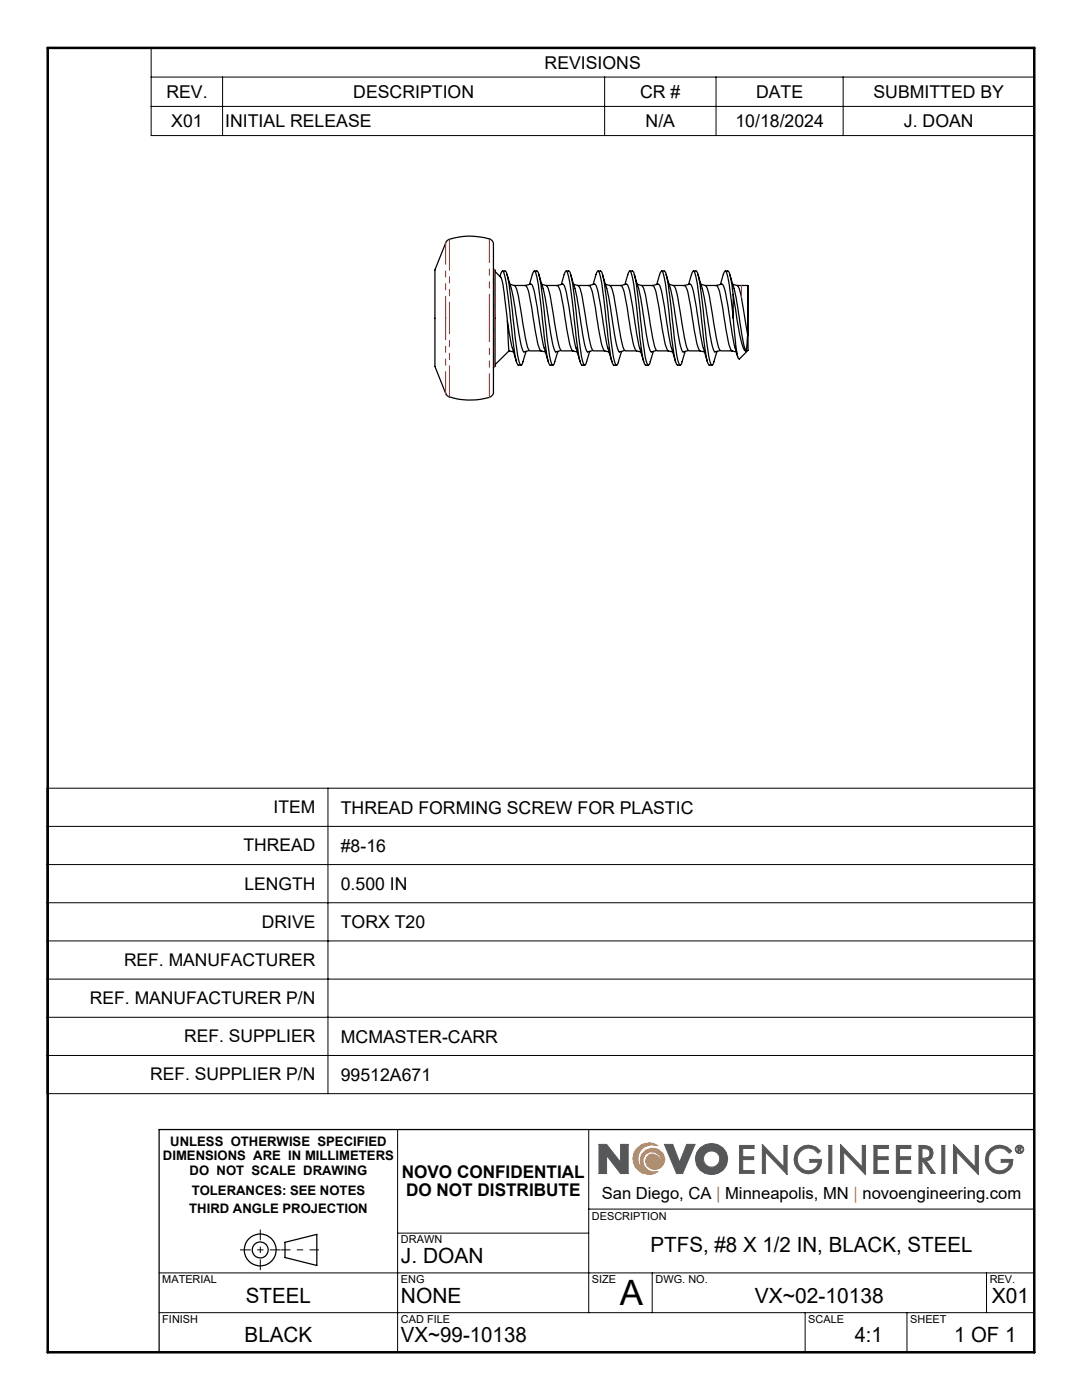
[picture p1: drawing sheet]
<svg xmlns="http://www.w3.org/2000/svg" width="216mm" height="279mm" viewBox="0 0 216 279" stroke-linecap="round" stroke-linejoin="round" font-family="sans-serif">
<g fill="none" stroke="#000" stroke-width=".25">
<path d="M89.2 48a11.9 11.9 0 0 1 8.9-.1l.4 .7v29.3a1.19 1.19 0 0 1-.9 1.4 12.5 12.5 0 0 1-8.4-.3l-.2-.4-2.2-5.5v-19.2l2.2-5.6zM98.5 53.7l.3 .2v19.2l-.3 .2M98.8 54.2l1.1 1.2a7.8 7.8 0 0 1 .7 3.1l.6 5.6M99.8 55.2l.5-1.1a5.3 5.3 0 0 1 .8 2.7l1 9.1a29.2 29.2 0 0 0 1.2 6.9l.7 .1M100.3 54.1h.5a5.3 5.3 0 0 1 .8 2.7l1.1 9.1a29.2 29.2 0 0 0 1.2 6.9h.2l.1-.2 .8-2.5M101.2 54.8l.8 2.7M101.8 56.7l.8 .3M102.6 57l.3 .3a62.9 62.9 0 0 1 1.8 9.2l.6 2.8 .3 .7-1.1 .2a11.6 11.6 0 0 1-1.1-4.6l-1.4-8M102.6 57h2.4a19.9 19.9 0 0 1 1.4 6.5l.2 1a17.6 17.6 0 0 0 1.2 5.5h.1M104.7 57l1.2-.3a4.8 4.8 0 0 1 1 2.8l.6 4a43.3 43.3 0 0 0 1.9 8.7M105.7 56.8l.5-2 .4-.7a5.3 5.3 0 0 1 .8 2.7l1.1 9.1a29.2 29.2 0 0 0 1.2 6.9l.6 .1M106.6 54.1h.5a5.3 5.3 0 0 1 .8 2.7l1.1 9.1a29.2 29.2 0 0 0 1.2 6.9h.3l.1-.2 .7-2.5"/>
<path d="M107.5 54.8l.9 2.7M108.1 56.7l.9 .3M109 57l.3 .3a62.9 62.9 0 0 1 1.7 9.2l.6 2.8 .4 .7-1.1 .2a11.6 11.6 0 0 1-1.2-4.6l-1.3-8M109 57h2.3a19.9 19.9 0 0 1 1.4 6.5l.2 1a17.6 17.6 0 0 0 1.3 5.5h.1M111.1 57l1.2-.3a4.8 4.8 0 0 1 .9 2.8l.7 4a43.3 43.3 0 0 0 1.8 8.7M112 56.8l.6-2 .4-.7a5.3 5.3 0 0 1 .8 2.7l1 9.1a29.2 29.2 0 0 0 1.2 6.9l.7 .1M113 54.1h.5a5.3 5.3 0 0 1 .8 2.7l1.1 9.1a29.2 29.2 0 0 0 1.2 6.9h.2l.1-.2 .8-2.5M113.9 54.8l.8 2.7M114.5 56.7l.8 .3M115.3 57l.3 .3a62.9 62.9 0 0 1 1.8 9.2l.6 2.8 .3 .7-1.1 .2a11.6 11.6 0 0 1-1.1-4.6l-1.4-8M115.3 57h2.4a19.9 19.9 0 0 1 1.4 6.5l.2 1a17.6 17.6 0 0 0 1.2 5.5h.1M117.4 57l1.2-.3a4.8 4.8 0 0 1 1 2.8l.6 4a43.3 43.3 0 0 0 1.9 8.7"/>
<path d="M118.4 56.8l.5-2 .4-.7a5.3 5.3 0 0 1 .8 2.7l1.1 9.1a29.2 29.2 0 0 0 1.2 6.9l.6 .1M119.3 54.1h.5a5.3 5.3 0 0 1 .8 2.7l1.1 9.1a29.2 29.2 0 0 0 1.2 6.9h.3l.1-.2 .7-2.5M120.2 54.8l.9 2.7M120.8 56.7l.9 .3M121.7 57l.3 .3a62.9 62.9 0 0 1 1.7 9.2l.6 2.8 .4 .7-1.1 .2a11.6 11.6 0 0 1-1.2-4.6l-1.3-8M121.7 57h2.3a19.9 19.9 0 0 1 1.4 6.5l.2 1a17.6 17.6 0 0 0 1.3 5.5h.1M123.8 57l1.2-.3a4.8 4.8 0 0 1 .9 2.8l.7 4a43.3 43.3 0 0 0 1.8 8.7M124.7 56.8l.6-2 .4-.7a5.3 5.3 0 0 1 .8 2.7l1 9.1a29.2 29.2 0 0 0 1.2 6.9l.7 .1M125.7 54.1h.5a5.3 5.3 0 0 1 .8 2.7l1.1 9.1a29.2 29.2 0 0 0 1.2 6.9h.2l.1-.2 .8-2.5M126.6 54.8l.8 2.7M127.2 56.7l.8 .3M128 57l.3 .3a62.9 62.9 0 0 1 1.8 9.2l.6 2.8 .3 .7-1.1 .2a11.6 11.6 0 0 1-1.1-4.6l-1.4-8"/>
<path d="M128 57h2.4a19.9 19.9 0 0 1 1.4 6.5l.2 1a17.6 17.6 0 0 0 1.2 5.5h.1M130.1 57l1.2-.3a4.8 4.8 0 0 1 1 2.8l.6 4a43.3 43.3 0 0 0 1.9 8.7M131.1 56.8l.5-2 .4-.7a5.3 5.3 0 0 1 .8 2.7l1.1 9.1a29.2 29.2 0 0 0 1.2 6.9l.6 .1M132 54.1h.5a5.3 5.3 0 0 1 .8 2.7l1.1 9.1a29.2 29.2 0 0 0 1.2 6.9h.3l.1-.2 .7-2.5M132.9 54.8l.9 2.7M133.5 56.7l.9 .3M134.4 57l.3 .3a62.9 62.9 0 0 1 1.7 9.2l.6 2.8 .4 .7-1.1 .2a11.6 11.6 0 0 1-1.2-4.6l-1.3-8M134.4 57h2.3a19.9 19.9 0 0 1 1.4 6.5l.2 1a17.6 17.6 0 0 0 1.3 5.5h.1M136.5 57l1.2-.3a4.8 4.8 0 0 1 .9 2.8l.7 4a43.3 43.3 0 0 0 1.8 8.7M137.4 56.8l.6-2 .4-.7a5.3 5.3 0 0 1 .8 2.7l1 9.1a29.2 29.2 0 0 0 1.2 6.9l.7 .1M138.4 54.1h.5a5.3 5.3 0 0 1 .8 2.7l1.1 9.1a29.2 29.2 0 0 0 1.2 6.9h.2l.1-.2 .8-2.5M139.3 54.8l.8 2.7"/>
<path d="M139.9 56.7l.8 .3M140.7 57l.3 .3a62.9 62.9 0 0 1 1.8 9.2l.6 2.8 .3 .7-1.1 .2a11.6 11.6 0 0 1-1.1-4.6l-1.4-8M140.7 57h2.4a19.9 19.9 0 0 1 1.4 6.5l.2 1a17.6 17.6 0 0 0 1.2 5.5h.1M142.8 57l1.2-.3a4.8 4.8 0 0 1 1 2.8l.6 4a40.4 40.4 0 0 0 1.6 7.7M143.8 56.8l.5-2 .4-.7a5.3 5.3 0 0 1 .8 2.7l.8 6.7M144.7 54.1h.5a5.3 5.3 0 0 1 .8 2.7l.3 2M145.6 54.8l.9 2.7M146.2 56.7l.9 .3M146.3 58.8l.9 5.9a21 21 0 0 0 1.3 5.1l.4 .3M146.3 58.8v4.7M146.5 57.6l1.2 7a21.9 21.9 0 0 0 1.2 5.5M147.1 57h2.1"/>
<path d="M147.1 57l.3 .3a60 60 0 0 1 1.6 8.7l.2 .9M149.2 57v9.9M149.2 57l.1 12.9-1.8 1.8a11 11 0 0 1-.8-4.1l-.4-4.1M101.2 64.1l.1 .5a36.8 36.8 0 0 0 1.7 7.6M101.2 64.1l.4 5.9M101.6 70l.9 .2M101.6 70l-2.8 2.8M101.6 70h.1M105.8 70h2.2M107.9 70l.9 .2M112.1 70h2.2M114.3 70l.9 .2"/>
<path d="M118.5 70h2.1l.9 .2M124.8 70h2.2M127 70l.9 .2M131.2 70h2.2M133.3 70l.9 .2M137.5 70h2.2M139.7 70l.9 .2M143.9 70h2.1l.9 .2M149.2 66.9l-.3 3.2M206.4 225.4h-174.7v44.5M56.9 247.9l6.3-1.6v6.3l-6.3-1.6z"/>
<circle cx="51.9" cy="249.5" r="1.59"/>
<circle cx="51.9" cy="249.5" r="3.2"/>
</g>
<path d="M89.7 47.8v31.4" fill="none" stroke="#f00" stroke-width=".2" stroke-dasharray="6.3 1.3 1.3 1.3 1.3 1.3" stroke-dashoffset=".2"/>
<path d="M97.7 63.5v-15.8M97.7 79.3v-15.8" fill="none" stroke="#f00" stroke-width=".2" stroke-dasharray="6.3 1.3 1.3 1.3 1.3 1.3" stroke-dashoffset="1.6"/>
<path d="M88.9 63.5v-15.1M88.9 78.5v-15" fill="none" stroke="#f00" stroke-width=".2" stroke-dasharray="6.3 1.3 1.3 1.3 1.3 1.3" stroke-dashoffset="2"/>
<path d="M98.6 63.5v-9.7M98.6 73.2v-9.7" fill="none" stroke="#f00" stroke-width=".2" stroke-dasharray="6.3 1.3 1.3 1.3 1.3 1.3" stroke-dashoffset="4.7"/>
<path d="M148 59.4v-2.4" fill="none" stroke="#f00" stroke-width=".2" stroke-dasharray="6.3 1.3 1.3 1.3 1.3 1.3"/>
<path d="M126.8 229.6a3.1 3.1 0 0 1 4.5-.9 2.82 2.82 0 0 0-3.9 1.7 2.82 2.82 0 0 0 2.3 3.6 2.45 2.45 0 0 1-1.1-4.2 2.45 2.45 0 0 1 4 1.5 1.94 1.94 0 0 1-1.6 2.1 1.94 1.94 0 0 1-2.2-1.5l.1-.7 .6-.7a1.73 1.73 0 0 1 2.4 1.5 1.86 1.86 0 0 0-2.2-2.1 1.86 1.86 0 0 0-1.2 2.8 2.41 2.41 0 0 0 2.8 1.1 3.2 3.2 0 0 1-4-.2 3.2 3.2 0 0 1-.5-4z" fill="none" stroke="#f78d2a" stroke-width=".2"/>
<g fill="none" stroke="#555759" stroke-width=".2">
<path d="M119.5 228.4h1.5l2.8 3.6v-3.6h1.5v5.8h-1.5l-2.7-3.6-.1 3.6h-1.5zM123.8 232h.1M132.6 228.4h1.6l1.4 3.6 1.4-3.6h1.7l-2.5 5.8h-1.2zM139.7 229.1a3.2 3.2 0 0 1 4.9 .4 3.2 3.2 0 0 1-1.3 4.7 3.2 3.2 0 0 1-4-1.1 3.2 3.2 0 0 1 .4-4zM147.6 228.6h2.9v.6h-2.3v1.7h2.2v.5h-2.2v2.2h2.3v.6h-2.9zM152.1 228.4l4.3 4.5v-4.3h.7v5.8l-4.4-4.5v4.3h-.6zM159.5 229.2a2.89 2.89 0 0 1 4.2 .5l-.5 .5a2.26 2.26 0 0 0-3.2-.7 2.26 2.26 0 0 0-.5 3.2 2.26 2.26 0 0 0 3.3 .4l.3-.5 .2-.6h-1.7v-.6h2.3a2.75 2.75 0 0 1-2.7 2.9 2.75 2.75 0 0 1-2.8-2.9l.3-1.2zM165.4 228.6h.6v5.6h-.6zM167.7 228.4l4.3 4.5v-4.3h.7v5.8l-4.4-4.5v4.3h-.6zM174.4 228.6h2.9v.6h-2.3v1.7h2.2v.5h-2.2v2.2h2.3v.6h-2.9zM178.9 228.6h2.9v.6h-2.3v1.7h2.2v.5h-2.2v2.2h2.3v.6h-2.9zM183.4 228.6a2.74 2.74 0 0 1 2.6 .8l.2 .8-.3 .9-.4 .4-.7 .2 1.8 2.5h-.8l-1.7-2.5h-.1v2.5h-.6z"/>
<path d="M184 229.2l1.1 .1a1.02 1.02 0 0 1 0 1.7l-1.1 .2zM187.9 228.6h.6v5.6h-.6zM190.3 228.4l4.3 4.5v-4.3h.6v5.8l-4.3-4.5v4.3h-.6zM197.7 229.2a2.89 2.89 0 0 1 4.2 .5l-.5 .5a2.27 2.27 0 0 0-3.2-.7 2.27 2.27 0 0 0-.5 3.2 2.27 2.27 0 0 0 3.2 .4l.4-.5 .1-.6h-1.6v-.6h2.3a2.75 2.75 0 0 1-2.7 2.9 2.75 2.75 0 0 1-2.8-2.9l.3-1.2zM203.1 228.9l.6 .1a.26 .26 0 0 1 .1 .2 .26 .26 0 0 1-.2 .2l.2 .4h-.2l-.2-.4h-.1v.4h-.2zM203.3 229h.1a.15 .15 0 0 1 .2 .2 .15 .15 0 0 1-.2 .1h-.1z"/>
<circle cx="142" cy="231.3" r="1.64"/>
<circle cx="203.4" cy="229.4" r=".85"/>
<circle cx="203.4" cy="229.4" r=".71"/>
</g>
<path d="M63.6 249.4h-7.5" fill="none" stroke="#000" stroke-width=".2" stroke-dasharray="15.2 1.3 1.3 1.3" stroke-dashoffset="13.4" stroke-linecap="butt"/>
<path d="M47.9 249.4h8.1M51.9 245.4v8.1" fill="none" stroke="#000" stroke-width=".2" stroke-dasharray="15.2 1.3 1.3 1.3" stroke-dashoffset="13.1" stroke-linecap="butt"/>
<path d="M79.3 225.4v44.5M117.5 225.4v36.6M31.7 254h174.7M79.3 246.1h38.2M117.5 241.3h88.9M130.1 254v8M196.8 254v8M31.7 262h174.7M160.7 262v7.9M181 262v7.9" fill="none" stroke="#000" stroke-width=".2"/>
<path d="M9.5 9.6h196.9v260.3h-196.9z" fill="none" stroke="#000" stroke-width=".5"/>
<path d="M127.1 229.1a3.2 3.2 0 0 1 4.2-.4 2.82 2.82 0 0 0-3.9 1.7 2.82 2.82 0 0 0 2.3 3.6 2.44 2.44 0 0 1-1.9-2.8 2.44 2.44 0 0 1 2.6-2 2.44 2.44 0 0 1 2.2 2.5 1.86 1.86 0 0 1-2.1 1.7 1.86 1.86 0 0 1-1.6-2.1 1.52 1.52 0 0 1 1.8-.9 1.52 1.52 0 0 1 1.1 1.6h.1a1.88 1.88 0 0 0-2.4-2.1 1.88 1.88 0 0 0-.8 3.1l.5 .4 .6 .4 .6 .1 .9-.1a3.2 3.2 0 0 1-4.2-.4 3.2 3.2 0 0 1 0-4.3z" fill-rule="evenodd" fill="#f78d2a"/>
<path d="M119.5 228.4v5.8h1.5v-3.6l2.8 3.6h1.5v-5.8h-1.5v3.6l-2.8-3.6zM132.6 228.4l2.4 5.8h1.2l2.5-5.8h-1.7l-1.4 3.6-1.4-3.6zM139.7 229.1a3.1 3.1 0 0 0 .1 4.4 3.1 3.1 0 0 0 4.4 0 3.1 3.1 0 0 0 0-4.4 3.4 3.4 0 0 0-4.5 0zM140.3 231.3a1.65 1.65 0 0 1 3.3 0 1.65 1.65 0 0 1-3.3 0zM147.6 228.6v5.6h2.9v-.6h-2.3v-2.2h2.2v-.5h-2.2v-1.7h2.3v-.6zM152.1 228.4v5.8h.6v-4.3l4.4 4.5v-5.8h-.7v4.3zM159.2 229.4a2.81 2.81 0 0 0 .4 4.3 2.81 2.81 0 0 0 4.2-1.1l.1-1.2h-2.3v.6h1.7a2.1 2.1 0 0 1-2.2 1.7 2.1 2.1 0 0 1-2-2 2.25 2.25 0 0 1 1.4-2.5 2.25 2.25 0 0 1 2.7 1l.5-.5a2.89 2.89 0 0 0-4.5-.3zM165.4 228.6v5.6h.6v-5.6zM167.7 228.4v5.8h.6v-4.3l4.4 4.5v-5.8h-.7v4.3zM174.4 228.6v5.6h2.9v-.6h-2.3v-2.2h2.2v-.5h-2.2v-1.7h2.3v-.6zM178.9 228.6v5.6h2.9v-.6h-2.3v-2.2h2.2v-.5h-2.2v-1.7h2.3v-.6zM183.4 228.6v5.6h.6v-2.5h.1l1.7 2.5h.8l-1.8-2.5a1.56 1.56 0 0 0 1.4-1.8 1.56 1.56 0 0 0-1.9-1.3zM184 229.2a1.16 1.16 0 0 1 1.6 .8v.1a1.05 1.05 0 0 1-1.4 1.1h-.2zM187.9 228.6v5.6h.6v-5.6zM190.3 228.4v5.8h.6v-4.3l4.3 4.5v-5.8h-.6v4.3zM197.4 229.4a2.8 2.8 0 0 0 .6 4.5 2.8 2.8 0 0 0 4.1-1.8v-.7h-2.3v.6h1.6a2.14 2.14 0 0 1-2.5 1.6 2.14 2.14 0 0 1-1.7-2.5 2.25 2.25 0 0 1 1.8-2 2.25 2.25 0 0 1 2.4 1.1l.5-.5a2.89 2.89 0 0 0-4.5-.3zM203.1 228.9v.9h.2v-.4l.3 .4h.2l-.2-.4 .2-.1v-.3zM203.3 229l.3 .1v.1l-.3 .1zM202.6 229.4a.85 .85 0 0 0 1.7 0 .85 .85 0 0 0-1.7 0zM202.7 229.4a.71 .71 0 0 1 1.4 0 .71 .71 0 0 1-1.4 0z" fill-rule="evenodd" fill="#555759"/>
<g fill="none" stroke="#000" stroke-width=".2">
<path d="M30.2 9.6h176.2v17.5h-176.2zM30.2 15.4h176.2M44.4 15.4v11.7M120.6 15.4v11.7M142.9 15.4v11.7M168.2 15.4v11.7M30.2 21.2h176.2M9.4 157.3h197v61h-197zM65.4 157.3v61M9.4 164.9h197M9.4 172.5h197M9.4 180.2h197"/>
<path d="M9.4 187.8h197M9.4 195.4h197M9.4 203h197M9.4 210.6h197"/>
</g>
<text font-size="7" x="123.6" y="260.5">A</text>
<g font-size="4.2">
<text x="129.8" y="249.9">PTFS, #8 X 1/2 IN, BLACK, STEEL</text>
<text x="80" y="252">J. DOAN</text>
<text x="49.1" y="260">STEEL</text>
<text x="80" y="260">NONE</text>
<text x="150.6" y="260">VX~02-10138</text>
<text x="197.9" y="260">X01</text>
<text x="48.8" y="267.9">BLACK</text>
<text x="80" y="267.9">VX~99-10138</text>
<text x="170.5" y="267.9">4:1</text>
<text x="190.4" y="267.9">1 OF 1</text>
</g>
<g font-size="3.5">
<text x="108.7" y="13.8">REVISIONS</text>
<text x="33.2" y="19.6">REV.</text>
<text x="70.5" y="19.6">DESCRIPTION</text>
<text x="127.7" y="19.6">CR #</text>
<text x="150.9" y="19.6">DATE</text>
<text x="174.3" y="19.6">SUBMITTED BY</text>
<text x="34.2" y="25.4">X01</text>
<text x="45" y="25.4">INITIAL RELEASE</text>
<text x="128.8" y="25.4">N/A</text>
<text x="146.8" y="25.4">10/18/2024</text>
<text x="180.4" y="25.4">J. DOAN</text>
<text x="54.6" y="162.3">ITEM</text>
<text x="68" y="162.4">THREAD FORMING SCREW FOR PLASTIC</text>
<text x="48.6" y="169.9">THREAD</text>
<text x="68" y="170">#8-16</text>
<text x="48.8" y="177.5">LENGTH</text>
<text x="68" y="177.6">0.500 IN</text>
<text x="52.3" y="185.1">DRIVE</text>
<text x="68" y="185.3">TORX T20</text>
<text x="24.7" y="192.8">REF. MANUFACTURER</text>
<text x="18" y="200.4">REF. MANUFACTURER P/N</text>
<text x="36.8" y="208">REF. SUPPLIER</text>
<text x="68" y="208.1">MCMASTER-CARR</text>
<text x="30" y="215.6">REF. SUPPLIER P/N</text>
<text x="68" y="215.7">99512A671</text>
<text x="80.2" y="235.2">NOVO CONFIDENTIAL</text>
<text x="81" y="238.7">DO NOT DISTRIBUTE</text>
</g>
<text font-size="3.3" x="120.1" y="239.4">San Diego, CA | Minneapolis, MN | novoengineering.com</text>
<g font-size="2.6">
<text x="32.5" y="231.5">DIMENSIONS ARE IN MILLIMETERS</text>
<text x="34" y="228.6">UNLESS OTHERWISE SPECIFIED</text>
<text x="37.8" y="234.4">DO NOT SCALE DRAWING</text>
<text x="38.3" y="238.5">TOLERANCES: SEE NOTES</text>
<text x="37.8" y="242.1">THIRD ANGLE PROJECTION</text>
</g>
<g font-size="2.2">
<text x="118.1" y="243.4">DESCRIPTION</text>
<text x="80" y="248.2">DRAWN</text>
<text x="32.4" y="256.1">MATERIAL</text>
<text x="80" y="256.1">ENG</text>
<text x="118.1" y="256.1">SIZE</text>
<text x="130.8" y="256.1">DWG. NO.</text>
<text x="197.5" y="256.1">REV.</text>
<text x="32.4" y="264">FINISH</text>
<text x="80" y="264">CAD FILE</text>
<text x="161.3" y="264">SCALE</text>
<text x="181.6" y="264">SHEET</text>
</g>
</svg>
